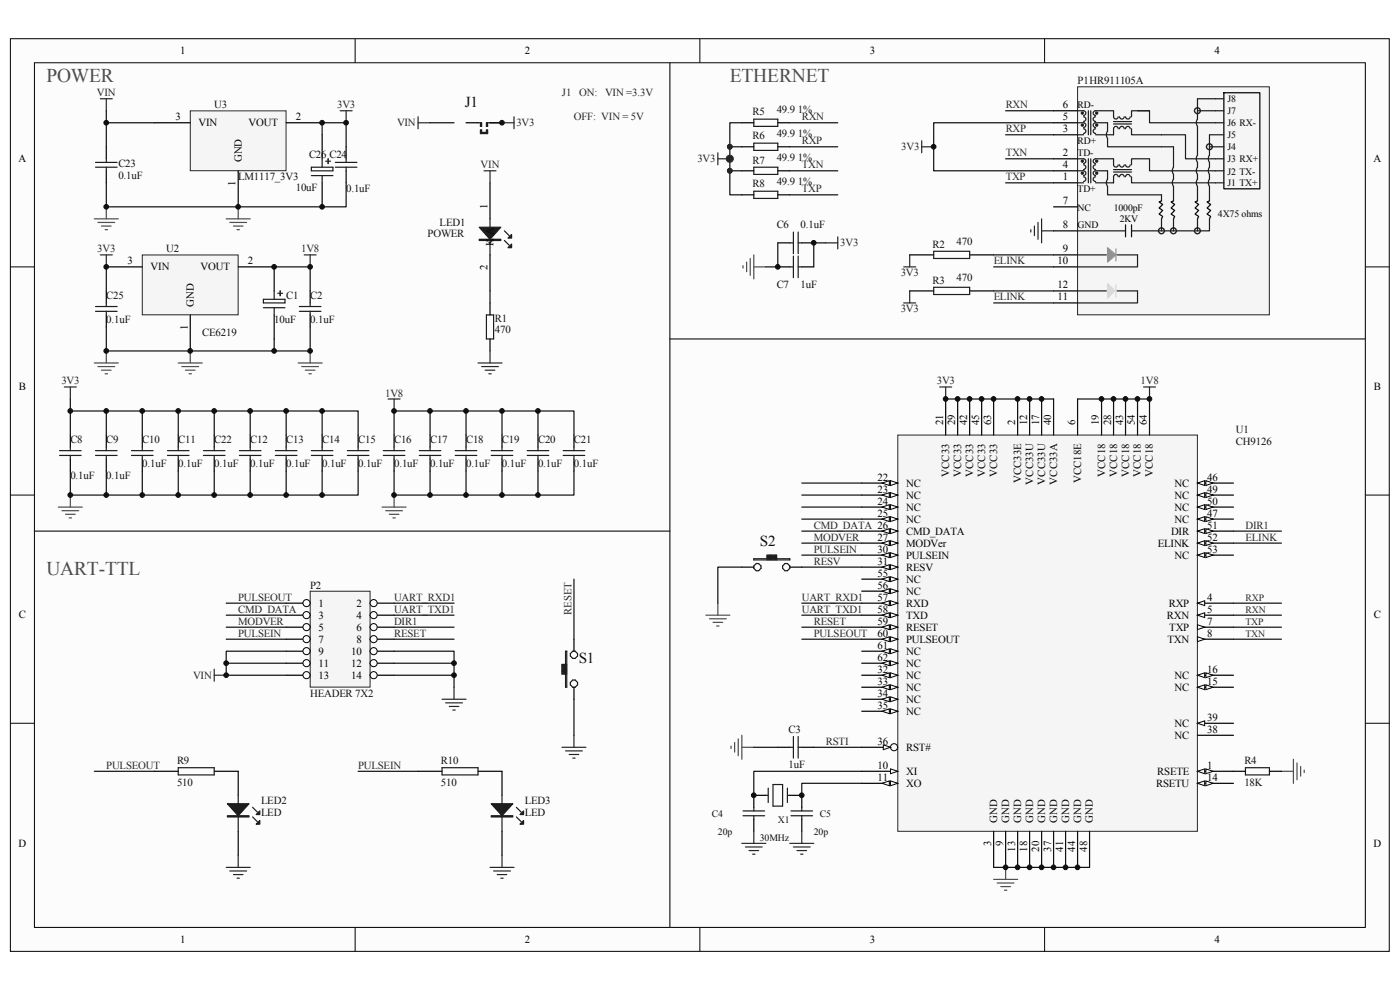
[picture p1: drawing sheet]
<svg xmlns="http://www.w3.org/2000/svg" width="297mm" height="210mm" viewBox="0 0 297 210" stroke-linecap="round" stroke-linejoin="round" font-family="sans-serif">
<path d="M2.2 8.2h292.5v193.6h-292.5z" fill="#fcfcfc"/>
<path d="M2.2 8.2h292.5v193.6h-292.5z" fill="none" stroke="#000" stroke-width=".21"/>
<path d="M7.3 13.3h282.3v183.4h-282.3z" fill="#fcfcfc"/>
<g fill="none" stroke="#000" stroke-width=".21">
<path d="M7.3 13.3h282.3v183.4h-282.3zM75.3 8.2v5.1M148.5 8.2v5.1M221.6 8.2v5.1M2.2 56.6h5.1M289.7 56.6h5M2.2 105h5.1M289.7 105h5M2.2 153.4h5.1M289.7 153.4h5M75.3 196.7v5.1M148.5 196.7v5.1"/>
<path d="M221.6 196.7v5.1"/>
</g>
<g fill="#0e0e0e" stroke="#0e0e0e" stroke-width=".21">
<circle cx="154.8" cy="36.2" r=".5"/>
<circle cx="154.8" cy="33.7" r=".5"/>
<circle cx="154.8" cy="31.1" r=".5"/>
</g>
<g fill="none" stroke="#1c1c1c" stroke-width=".25">
<path d="M198.1 53.3h7.6v1.5h-7.6zM157.6 173h4.6M157.6 172h4.6M159.9 171.3v.7M159.9 173v.8M162.5 168.7h.5M163 167.2v3M164 166.4h2v4.6h-2zM167 167.2v3M167 168.7h.5M167.8 173h4.6M167.8 172h4.6"/>
<path d="M170.1 171.3v.7M170.1 173v.8"/>
</g>
<path d="M193 54.1h5.1M205.7 54.1h5.1M159.9 173.8v2.5M162.5 168.7h-2.6v2.6M167.5 168.7h2.6v2.6M170.1 173.8v2.5" fill="none" stroke="#000" stroke-width=".25"/>
<g fill="none" stroke="#262626" stroke-width=".25">
<path d="M191.7 56.6h2.6M193 54.1v2.5M218.7 48.7v.5M219.4 48v2M220.2 47.2v3.6M221 46.4v5.1M221 49h2.5M157.4 178.9h5.1M158.1 179.7h3.6M159.9 176.3v2.6M167.5 178.9h5.1M168.3 179.7h3.6"/>
<path d="M170.1 176.3v2.6M158.9 180.4h2M159.7 181.2h.5M169.1 180.4h2M169.8 181.2h.5"/>
</g>
<path d="M155.1 158.3v.5M155.8 157.5v2M156.6 156.7v3.6M157.4 156v5.1M157.4 158.5h2.5" fill="none" stroke="#4c4c4c" stroke-width=".25"/>
<path d="M213.3 23.5h10.2M213.3 28.6h10.2M213.3 33.7h10.2M213.3 38.8h10.2M210.8 56.6h12.7" fill="none" stroke="#0e0e0e" stroke-width=".25"/>
<path d="M228.6 18.4h40.7v48.4h-40.7z" fill="#f5f5f5"/>
<path d="M228.6 18.4h40.7v48.4h-40.7z" fill="none" stroke="#262626" stroke-width=".21"/>
<g fill="none" stroke="#000" stroke-width=".25">
<path d="M259.6 19.7h7.7v20.4h-7.7zM157.4 26h2.5M157.4 36.2h2.5M157.4 31.1h2.5M165 26h2.5M165 36.2h2.5M165 31.1h2.5M223.5 23.5h5.1M223.5 26h5.1M223.5 28.6h5.1M223.5 33.7h5.1M223.5 36.2h5.1"/>
<path d="M223.5 38.8h5.1M157.4 41.3h2.5M165 56.6h2.5M165 41.3h2.5M165 51.5h2.5M170.1 56.6h2.5M170.1 51.5h2.5M223.5 43.9h5.1M223.5 49h5.1M223.5 54.1h5.1M223.5 56.6h5.1M238.8 47.7v2.5"/>
<path d="M240 47.7v2.5M246.4 42.6l-.5 .3 .8 .5-.8 .7 .8 .5-.8 .8 .8 .5-.3 .5M249 42.6l-.6 .3 .8 .5-.8 .7 .8 .5-.8 .8 .8 .5-.2 .5M254 42.6l-.5 .3 .8 .5-.8 .7 .8 .5-.8 .8 .8 .5-.3 .5M256.6 42.6l-.5 .3 .7 .5-.7 .7 .7 .5-.7 .8 .7 .5-.2 .5M193 61.7h5.1M205.7 61.7h5.1M223.5 61.7h5.1M223.5 64.3h5.1M14.9 92.3v2.5M14.9 97.4v2.5M22.6 92.3v2.5"/>
<path d="M22.6 97.4v2.5M30.2 92.3v2.5M30.2 97.4v2.5M37.8 92.3v2.5M37.8 97.4v2.5M45.4 92.3v2.5M45.4 97.4v2.5M53.1 92.3v2.5M53.1 97.4v2.5M60.7 92.3v2.5M60.7 97.4v2.5M68.3 92.3v2.5"/>
<path d="M68.3 97.4v2.5M76 92.3v2.5M76 97.4v2.5M83.6 92.3v2.5M83.6 97.4v2.5M91.2 92.3v2.5M91.2 97.4v2.5M98.9 92.3v2.5M98.9 97.4v2.5M106.5 92.3v2.5M106.5 97.4v2.5M114.1 92.3v2.5"/>
<path d="M114.1 97.4v2.5M121.8 92.3v2.5M121.8 97.4v2.5M165 158.5h2.5M170.1 158.5h2.5"/>
</g>
<g fill="none" stroke="#1c1c1c" stroke-width=".25">
<path d="M159.9 25.3h5.1v1.5h-5.1zM159.9 30.4h5.1v1.5h-5.1zM159.9 35.5h5.1v1.5h-5.1zM228.6 23.5h1.3a.5 .5 0 0 1 .5 .5 .5 .5 0 0 1-.5 .5M228.6 26h1.3a.5 .5 0 0 1 .5 .5 .5 .5 0 0 1-.5 .5M228.6 33.7h1.3a.5 .5 0 0 1 .5 .5 .5 .5 0 0 1-.5 .5M228.6 36.2h1.3a.5 .5 0 0 1 .5 .5 .5 .5 0 0 1-.5 .5M228.6 28.6h1.3M228.6 38.8h1.3M229.9 24.8a.5 .5 0 0 1 .5 .5 .5 .5 0 0 1-.5 .5M229.9 27.3a.5 .5 0 0 1 .5 .5 .5 .5 0 0 1-.5 .5M229.9 35a.5 .5 0 0 1 .5 .5 .5 .5 0 0 1-.5 .5"/>
<path d="M229.9 37.5a.5 .5 0 0 1 .5 .5 .5 .5 0 0 1-.5 .5M230.9 23.5v5.1M230.9 33.7v5.1M231.4 23.5v5.1M231.4 33.7v5.1M232.4 24.5a.5 .5 0 0 1-.5-.5 .5 .5 0 0 1 .5-.5h3.8v1.3a.5 .5 0 0 0 .5 .5 .5 .5 0 0 0 .5-.5M232.4 27a.5 .5 0 0 1-.5-.5 .5 .5 0 0 1 .5-.5h2.6v1.8l-.3 .8 .3 .7M232.4 34.7a.5 .5 0 0 1-.5-.5 .5 .5 0 0 1 .5-.5h3.8v1.3a.5 .5 0 0 0 .5 .4 .5 .5 0 0 0 .5-.4M232.4 37.2a.5 .5 0 0 1-.5-.5 .5 .5 0 0 1 .5-.5h2.6v1.8l-.3 .8 .3 .7M232.4 24.8a.5 .5 0 0 0-.5 .5 .5 .5 0 0 0 .5 .5M232.4 27.3a.5 .5 0 0 0-.5 .5 .5 .5 0 0 0 .5 .5M232.4 35a.5 .5 0 0 0-.5 .5 .5 .5 0 0 0 .5 .5"/>
<path d="M232.4 37.5a.5 .5 0 0 0-.5 .5 .5 .5 0 0 0 .5 .5M235 29.4v1.7h14v4.4l-.3 .7 .3 .8M235 39.5v1.8h11.4v1.3M236.2 25.8h3.8M236.2 26.3h3.8M236.2 36h3.8M236.2 36.5h3.8M237.2 27.3a.5 .5 0 0 0-.5-.5 .5 .5 0 0 0-.5 .5v1.3h-3.8M237.2 37.5a.5 .5 0 0 0-.5-.5 .5 .5 0 0 0-.5 .5v1.3h-3.8M238.5 24.8a.5 .5 0 0 1-.5 .5 .5 .5 0 0 1-.5-.5M238.5 27.3a.5 .5 0 0 0-.5-.5 .5 .5 0 0 0-.5 .5M238.5 35a.5 .5 0 0 1-.5 .4 .5 .5 0 0 1-.5-.4"/>
<path d="M238.5 37.5a.5 .5 0 0 0-.5-.5 .5 .5 0 0 0-.5 .5M239.8 24.8a.5 .5 0 0 1-.5 .5 .5 .5 0 0 1-.5-.5M239.8 27.3a.5 .5 0 0 0-.5-.5 .5 .5 0 0 0-.5 .5M239.8 35a.5 .5 0 0 1-.5 .4 .5 .5 0 0 1-.5-.4M239.8 37.5a.5 .5 0 0 0-.5-.5 .5 .5 0 0 0-.5 .5M240 27.3v1.3h11.5v5.1h8.1M240 37.5v1.3h19.6M240 35v-1.3h3.9v2.5h15.7M241.3 23.5h2.6v2.5h15.7M243.9 23.5h-3.9v1.3M249 37l-.1 1-.2 .8 .3 .7M249 39.5v3.1"/>
<path d="M254 34.4v1.1l-.2 .7 .2 .8M254 37v1l-.2 .8 .2 .7M254 23.5h5.6M254 39.5v3.1M256.6 34.4v1.1l-.3 .7 .3 .8M256.6 37v1l-.3 .8 .3 .7M256.6 31.1h3M256.6 39.5v3.1M259.6 20.9h-5.6v4.4l-.2 .7 .2 .8v6.1l-.2 .8 .2 .7M259.6 28.6h-3v4.3l-.3 .8 .3 .7M159.9 40.6h5.1v1.5h-5.1zM167.5 51.5h.8"/>
<path d="M167.5 56.6h.8M168.3 49.2v4.6M168.3 54.3v4.6M169.3 51.5h.8M169.3 49.2v4.6M169.3 54.3v4.6M169.3 56.6h.8M228.6 49h10.2M228.6 54.1h6.1M237 54.1h4.3v2.5h-12.7M246.4 46.4v2.6M249 46.4v2.6"/>
<path d="M254 46.4v2.6M256.6 46.4v2.6h-16.6M198.1 60.9h7.6v1.6h-7.6zM228.6 61.7h6.1M237 61.7h4.3v2.6h-12.7M12.6 96.6h4.6M12.6 95.6h4.6M14.9 94.8v.8M14.9 96.6v.8M20.3 96.6h4.5M20.3 95.6h4.5M22.6 94.8v.8"/>
<path d="M22.6 96.6v.8M27.9 96.6h4.6M27.9 95.6h4.6M30.2 94.8v.8M30.2 96.6v.8M35.5 96.6h4.6M35.5 95.6h4.6M37.8 94.8v.8M37.8 96.6v.8M43.2 96.6h4.5M43.2 95.6h4.5M45.4 94.8v.8"/>
<path d="M45.4 96.6v.8M50.8 96.6h4.6M50.8 95.6h4.6M53.1 94.8v.8M53.1 96.6v.8M58.4 96.6h4.6M58.4 95.6h4.6M60.7 94.8v.8M60.7 96.6v.8M66.1 96.6h4.5M66.1 95.6h4.5M68.3 94.8v.8"/>
<path d="M68.3 96.6v.8M73.7 96.6h4.6M73.7 95.6h4.6M76 94.8v.8M76 96.6v.8M81.3 96.6h4.6M81.3 95.6h4.6M83.6 94.8v.8M83.6 96.6v.8M88.9 96.6h4.6M88.9 95.6h4.6M91.2 94.8v.8"/>
<path d="M91.2 96.6v.8M96.6 96.6h4.6M96.6 95.6h4.6M98.9 94.8v.8M98.9 96.6v.8M104.2 96.6h4.6M104.2 95.6h4.6M106.5 94.8v.8M106.5 96.6v.8M111.8 96.6h4.6M111.8 95.6h4.6M114.1 94.8v.8"/>
<path d="M114.1 96.6v.8M119.5 96.6h4.5M119.5 95.6h4.5M121.8 94.8v.8M121.8 96.6v.8M167.5 158.5h.8M168.3 156.2v4.6M169.3 156.2v4.6M169.3 158.5h.8"/>
</g>
<g fill="#1c1c1c" stroke="#1c1c1c" stroke-width=".21">
<circle cx="229.6" cy="24" r=".24"/>
<circle cx="229.6" cy="26.5" r=".24"/>
<circle cx="232.7" cy="24" r=".24"/>
<circle cx="232.7" cy="26.5" r=".24"/>
<circle cx="229.6" cy="34.2" r=".24"/>
<circle cx="229.6" cy="36.7" r=".24"/>
<circle cx="232.7" cy="34.2" r=".24"/>
<circle cx="232.7" cy="36.7" r=".24"/>
</g>
<g fill="none" stroke="#1c1c1c" stroke-width="1.3">
<circle cx="254" cy="23.5" r=".14"/>
<circle cx="256.6" cy="31.1" r=".14"/>
<circle cx="246.4" cy="49" r=".14"/>
<circle cx="248.9" cy="49" r=".14"/>
<circle cx="254" cy="49" r=".14"/>
</g>
<path d="M235 52.5l1.7 1.6-1.7 1.5z" fill="#969696" stroke="#969696" stroke-width=".25"/>
<path d="M235 60.2l1.5 1.5-1.5 1.5z" fill="#d8d8d8" stroke="#d8d8d8" stroke-width=".25"/>
<path d="M236.7 52.8v2.5" fill="none" stroke="#969696" stroke-width=".25"/>
<path d="M236.7 60.4v2.6" fill="none" stroke="#d8d8d8" stroke-width=".25"/>
<g fill="none" stroke="#0e0e0e" stroke-width=".25">
<path d="M154.8 31.1h2.6M154.8 36.2h2.6M157.4 26h-2.6v15.3h2.6M223.5 26h-25.4v10.2h25.4M165 51.5v5.1h-2.5M175.2 51.5h-2.6v5.1M210.8 54.1h12.7M210.8 64.3h12.7M210.8 61.7h12.7M22.6 87.2v5.1M22.6 99.9v5.1M30.2 87.2v5.1"/>
<path d="M30.2 99.9v5.1M37.8 87.2v5.1M37.8 99.9v5.1M45.4 87.2v5.1M45.4 99.9v5.1M53.1 87.2v5.1M53.1 99.9v5.1M60.7 87.2v5.1M60.7 99.9v5.1M68.3 87.2v5.1M68.3 99.9v5.1M91.2 87.2v5.1"/>
<path d="M91.2 99.9v5.1M98.9 87.2v5.1M98.9 99.9v5.1M106.5 87.2v5.1M106.5 99.9v5.1M114.1 87.2v5.1M114.1 99.9v5.1M159.9 158.5h5.1M172.6 158.5h10.2"/>
</g>
<g fill="none" stroke="#4c4c4c" stroke-width=".25">
<path d="M157.6 56.4v.5M158.4 55.6v2M159.2 54.8v3.6M159.9 54.1v5.1M159.9 56.6h2.6M63.3 77h5M64 77.8h3.6M64.8 78.5h2M65.5 79.3h.6M65.8 74.4v2.6M12.4 107.6h5.1M13.1 108.3h3.6"/>
<path d="M13.9 109.1h2M14.7 109.9h.5M14.9 105v2.6M81.1 107.6h5M81.8 108.3h3.6M82.6 109.1h2M83.3 109.9h.6M83.6 105v2.6"/>
</g>
<path d="M152.3 32.4v2.6M152.3 33.7h2.5M195.5 29.9v2.5M195.5 31.1h2.6M175.2 51.5h2.5M177.7 50.2v2.6M191.7 64.3h2.6M193 61.7v2.6M13.6 82.1h2.6M14.9 82.1v2.5M82.3 84.6h2.6M83.6 84.6v2.6" fill="none" stroke="#262626" stroke-width=".25"/>
<g fill="#262626" stroke="#262626" stroke-width=".21">
<circle cx="154.8" cy="33.7" r=".75"/>
<circle cx="154.8" cy="31.1" r=".5"/>
<circle cx="154.8" cy="36.2" r=".5"/>
</g>
<path d="M30.2 54.1h20.3v12.7h-20.3z" fill="#f5f5f5"/>
<path d="M30.2 54.1h20.3v12.7h-20.3z" fill="none" stroke="#262626" stroke-width=".21"/>
<path d="M68.3 28.6v5.1M68.3 38.8v5.1M104 38.8v7.6M22.6 56.6h7.6M50.5 56.6h7.7v5.1M104 54.1v7.6M40.4 66.8v7.6M58.2 66.8v5.1M65.8 61.7v2.6M65.8 66.8v2.6M104 64.3v2.5M104 71.9v2.5" fill="none" stroke="#000" stroke-width=".25"/>
<path d="M37.8 77h5.1M38.6 77.8h3.5M39.3 78.5h2.1M40.1 79.3h.5M40.4 74.4v2.6" fill="none" stroke="#4c4c4c" stroke-width=".25"/>
<g fill="none" stroke="#1c1c1c" stroke-width=".25">
<path d="M66.1 35.5h4.5v.7h-4.5zM66.1 37.3h4.5M68.3 33.7v1.8M68.3 37.3v1.5M69.1 34.2h1M69.6 33.7v1M104 46.4v7.7M107 51l1 1M107 49l1 1M55.9 63.5h4.6v.8h-4.6zM55.9 65.3h4.6M58.2 61.7v1.8"/>
<path d="M58.2 65.3v1.5M58.9 62.2h1M59.4 61.7v1M63.5 66h4.6M63.5 65h4.6M65.8 64.3v.7M65.8 66v.8M103.2 66.8h1.5v5.1h-1.5z"/>
</g>
<path d="M58.2 71.9v2.5M104 61.7v2.6" fill="none" stroke="#0e0e0e" stroke-width=".25"/>
<path d="M21.3 54.1h2.5M22.6 54.1v2.5M64.5 54.1h2.6M65.8 54.1v2.5M101.4 77h5.1M102.2 77.8h3.5M102.9 78.5h2.1M103.7 79.3h.5M104 74.4v2.6" fill="none" stroke="#262626" stroke-width=".25"/>
<g fill="#1c1c1c" stroke="#1c1c1c" stroke-width=".25">
<path d="M101.7 48.2h4.5l-2.2 2.6z"/>
<path d="M108.5 51.8v.7h-.7z"/>
<path d="M108.5 49.7v.8h-.7z"/>
<path d="M101.7 50.8h4.5v.2h-4.5z" fill-rule="evenodd"/>
</g>
<path d="M40.4 23.5h20.3v12.7h-20.3z" fill="#f5f5f5"/>
<path d="M40.4 23.5h20.3v12.7h-20.3z" fill="none" stroke="#262626" stroke-width=".21"/>
<path d="M22.6 31.1v2.6M22.6 36.2v2.6M32.7 26h7.7M50.5 36.2v7.7M60.7 26h7.6M73.4 31.1v2.6M73.4 36.2v2.6M98.9 26h2.5M104 26h2.5M22.6 61.7v2.6M22.6 66.8v2.6" fill="none" stroke="#000" stroke-width=".25"/>
<g fill="none" stroke="#4c4c4c" stroke-width=".25">
<path d="M20 46.4h5.1M20.8 47.2h3.5M21.5 48h2.1M22.3 48.7h.5M22.6 43.9v2.5M48 46.4h5.1M48.8 47.2h3.5M49.5 48h2.1M50.3 48.7h.5M50.5 43.9v2.5M20 77h5.1M20.8 77.8h3.5"/>
<path d="M21.5 78.5h2.1M22.3 79.3h.5M22.6 74.4v2.6"/>
</g>
<g fill="none" stroke="#1c1c1c" stroke-width=".25">
<path d="M142.1 13.3v183.4M20.3 35.5h4.5M20.3 34.4h4.5M22.6 33.7v.7M22.6 35.5v.7M71.1 35.5h4.6M71.1 34.4h4.6M73.4 33.7v.7M73.4 35.5v.7M101.4 26h.8v.8h-.3v-.8M101.9 28.1h1.5M102.2 28.3v-.7h-.3v.7h1.5v-.7h-.2v.7"/>
<path d="M103.4 26v.8h-.2v-.8h.8M20.3 66h4.5M20.3 65h4.5M22.6 64.3v.7M22.6 66v.8M142.1 71.9h147.6M7.3 112.7h134.8"/>
</g>
<path d="M21.3 20.9h2.5M22.6 20.9v2.6M72.2 23.5h2.5M73.4 23.5v2.5M88.7 24.8v2.5M88.7 26h2.5M102.7 36.2h2.5M104 36.2v2.6M106.5 26h2.5M109 24.8v2.5" fill="none" stroke="#262626" stroke-width=".25"/>
<path d="M91.2 26h5.1M104 26h2.5M22.6 56.6v5.1" fill="none" stroke="#0e0e0e" stroke-width=".25"/>
<path d="M190.5 92.3h63.5v84h-63.5z" fill="#f5f5f5"/>
<path d="M190.5 92.3h63.5v84h-63.5z" fill="none" stroke="#262626" stroke-width=".21"/>
<path d="M182.8 163.6h7.6" fill="none" stroke="#000" stroke-width=".25"/>
<path d="M188.9 163.1l1.5 .5-1.5 .5z" fill="#fcfcfc" stroke="#000" stroke-width=".21"/>
<path d="M254 127.9h7.7" fill="none" stroke="#000" stroke-width=".25"/>
<path d="M254 127.9l1.6-.5v1.1z" fill="#fcfcfc" stroke="#000" stroke-width=".21"/>
<path d="M254 130.5h7.7" fill="none" stroke="#000" stroke-width=".25"/>
<path d="M254 130.5l1.6-.5v1z" fill="#fcfcfc" stroke="#000" stroke-width=".21"/>
<path d="M254 133h7.7" fill="none" stroke="#000" stroke-width=".25"/>
<path d="M254 132.5l1.6 .5-1.6 .5z" fill="#fcfcfc" stroke="#000" stroke-width=".21"/>
<path d="M254 135.6h7.7" fill="none" stroke="#000" stroke-width=".25"/>
<path d="M254 135.1l1.6 .5-1.6 .5z" fill="#fcfcfc" stroke="#000" stroke-width=".21"/>
<path d="M254 143.2h7.7" fill="none" stroke="#000" stroke-width=".25"/>
<g fill="#fcfcfc" stroke="#000" stroke-width=".21">
<path d="M254 143.2l1.6-.5v1z"/>
<path d="M255.8 142.7l1.5 .5-1.5 .5z"/>
</g>
<path d="M182.8 107.6h7.6" fill="none" stroke="#000" stroke-width=".25"/>
<g fill="#fcfcfc" stroke="#000" stroke-width=".21">
<path d="M188.9 107.1l1.5 .5-1.5 .5z"/>
<path d="M187.1 107.6l1.6-.5v1z"/>
</g>
<path d="M254 163.6h7.7" fill="none" stroke="#000" stroke-width=".25"/>
<g fill="#fcfcfc" stroke="#000" stroke-width=".21">
<path d="M254 163.6l1.6-.5v1z"/>
<path d="M255.8 163.1l1.5 .5-1.5 .5z"/>
</g>
<path d="M254 166.2h7.7" fill="none" stroke="#000" stroke-width=".25"/>
<g fill="#fcfcfc" stroke="#000" stroke-width=".21">
<path d="M254 166.2l1.6-.6v1.1z"/>
<path d="M255.8 165.6l1.5 .6-1.5 .5z"/>
</g>
<path d="M254 145.8h7.7" fill="none" stroke="#000" stroke-width=".25"/>
<g fill="#fcfcfc" stroke="#000" stroke-width=".21">
<path d="M254 145.8l1.6-.5v1z"/>
<path d="M255.8 145.3l1.5 .5-1.5 .5z"/>
</g>
<path d="M182.8 166.2h7.6" fill="none" stroke="#000" stroke-width=".25"/>
<g fill="#fcfcfc" stroke="#000" stroke-width=".21">
<path d="M188.9 165.6l1.5 .6-1.5 .5z"/>
<path d="M187.1 166.2l1.6-.6v1.1z"/>
</g>
<path d="M254 102.5h7.7" fill="none" stroke="#000" stroke-width=".25"/>
<g fill="#fcfcfc" stroke="#000" stroke-width=".21">
<path d="M254 102.5l1.6-.5v1z"/>
<path d="M255.8 102l1.5 .5-1.5 .5z"/>
</g>
<path d="M182.8 133h7.6" fill="none" stroke="#000" stroke-width=".25"/>
<g fill="#fcfcfc" stroke="#000" stroke-width=".21">
<path d="M188.9 132.5l1.5 .5-1.5 .5z"/>
<path d="M187.1 133l1.6-.5v1z"/>
</g>
<path d="M182.8 138.1h7.6" fill="none" stroke="#000" stroke-width=".25"/>
<g fill="#fcfcfc" stroke="#000" stroke-width=".21">
<path d="M188.9 137.6l1.5 .5-1.5 .5z"/>
<path d="M187.1 138.1l1.6-.5v1z"/>
</g>
<path d="M182.8 140.7h7.6" fill="none" stroke="#000" stroke-width=".25"/>
<g fill="#fcfcfc" stroke="#000" stroke-width=".21">
<path d="M188.9 140.2l1.5 .5-1.5 .5z"/>
<path d="M187.1 140.7l1.6-.5v1z"/>
</g>
<path d="M182.8 143.2h7.6" fill="none" stroke="#000" stroke-width=".25"/>
<g fill="#fcfcfc" stroke="#000" stroke-width=".21">
<path d="M188.9 142.7l1.5 .5-1.5 .5z"/>
<path d="M187.1 143.2l1.6-.5v1z"/>
</g>
<path d="M182.8 145.8h7.6" fill="none" stroke="#000" stroke-width=".25"/>
<g fill="#fcfcfc" stroke="#000" stroke-width=".21">
<path d="M188.9 145.3l1.5 .5-1.5 .5z"/>
<path d="M187.1 145.8l1.6-.5v1z"/>
</g>
<path d="M182.8 148.3h7.6" fill="none" stroke="#000" stroke-width=".25"/>
<g fill="#fcfcfc" stroke="#000" stroke-width=".21">
<path d="M188.9 147.8l1.5 .5-1.5 .5z"/>
<path d="M187.1 148.3l1.6-.5v1z"/>
</g>
<path d="M182.8 150.9h7.6" fill="none" stroke="#000" stroke-width=".25"/>
<g fill="#fcfcfc" stroke="#000" stroke-width=".21">
<path d="M188.9 150.4l1.5 .5-1.5 .5z"/>
<path d="M187.1 150.9l1.6-.5v1z"/>
</g>
<path d="M228.6 84.6v7.7M241.3 84.6v7.7M243.9 84.6v7.7M182.8 135.6h7.6" fill="none" stroke="#000" stroke-width=".25"/>
<g fill="#fcfcfc" stroke="#000" stroke-width=".21">
<path d="M188.9 135.1l1.5 .5-1.5 .5z"/>
<path d="M187.1 135.6l1.6-.5v1z"/>
</g>
<path d="M254 153.4h7.7" fill="none" stroke="#000" stroke-width=".25"/>
<path d="M254 153.4l1.6-.5v1z" fill="#fcfcfc" stroke="#000" stroke-width=".21"/>
<path d="M203.2 84.6v7.7M182.8 110.1h7.6" fill="none" stroke="#000" stroke-width=".25"/>
<g fill="#fcfcfc" stroke="#000" stroke-width=".21">
<path d="M188.9 109.6l1.5 .5-1.5 .5z"/>
<path d="M187.1 110.1l1.6-.5v1z"/>
</g>
<path d="M182.8 158.5h7.6" fill="none" stroke="#000" stroke-width=".25"/>
<g fill="#fcfcfc" stroke="#000" stroke-width=".21">
<path d="M187.4 158l1.5 .5-1.5 .5z"/>
<circle cx="189.7" cy="158.5" r=".75"/>
</g>
<path d="M200.6 84.6v7.7M205.7 84.6v7.7M208.2 84.6v7.7M210.8 84.6v7.7M254 107.6h7.7M210.8 176.3v7.7M213.3 176.3v7.7M218.4 176.3v7.7M221 176.3v7.7M228.6 176.3v7.7" fill="none" stroke="#000" stroke-width=".25"/>
<g fill="#fcfcfc" stroke="#000" stroke-width=".21">
<path d="M254 107.6l1.6-.5v1z"/>
<path d="M255.8 107.1l1.5 .5-1.5 .5z"/>
</g>
<path d="M254 110.1h7.7" fill="none" stroke="#000" stroke-width=".25"/>
<g fill="#fcfcfc" stroke="#000" stroke-width=".21">
<path d="M254 110.1l1.6-.5v1z"/>
<path d="M255.8 109.6l1.5 .5-1.5 .5z"/>
</g>
<path d="M254 105h7.7" fill="none" stroke="#000" stroke-width=".25"/>
<g fill="#fcfcfc" stroke="#000" stroke-width=".21">
<path d="M254 105l1.6-.5v1z"/>
<path d="M255.8 104.5l1.5 .5-1.5 .5z"/>
</g>
<path d="M254 115.2h7.7M215.9 176.3v7.7" fill="none" stroke="#000" stroke-width=".25"/>
<g fill="#fcfcfc" stroke="#000" stroke-width=".21">
<path d="M254 115.2l1.6-.5v1z"/>
<path d="M255.8 114.7l1.5 .5-1.5 .5z"/>
</g>
<path d="M254 117.8h7.7" fill="none" stroke="#000" stroke-width=".25"/>
<g fill="#fcfcfc" stroke="#000" stroke-width=".21">
<path d="M254 117.8l1.6-.6v1.1z"/>
<path d="M255.8 117.2l1.5 .6-1.5 .5z"/>
</g>
<path d="M182.8 102.5h7.6" fill="none" stroke="#000" stroke-width=".25"/>
<g fill="#fcfcfc" stroke="#000" stroke-width=".21">
<path d="M188.9 102l1.5 .5-1.5 .5z"/>
<path d="M187.1 102.5l1.6-.5v1z"/>
</g>
<path d="M182.8 105h7.6" fill="none" stroke="#000" stroke-width=".25"/>
<g fill="#fcfcfc" stroke="#000" stroke-width=".21">
<path d="M188.9 104.5l1.5 .5-1.5 .5z"/>
<path d="M187.1 105l1.6-.5v1z"/>
</g>
<path d="M254 112.7h7.7" fill="none" stroke="#000" stroke-width=".25"/>
<g fill="#fcfcfc" stroke="#000" stroke-width=".21">
<path d="M254 112.7l1.6-.5v1z"/>
<path d="M255.8 112.2l1.5 .5-1.5 .5z"/>
</g>
<path d="M182.8 112.7h7.6" fill="none" stroke="#000" stroke-width=".25"/>
<g fill="#fcfcfc" stroke="#000" stroke-width=".21">
<path d="M188.9 112.2l1.5 .5-1.5 .5z"/>
<path d="M187.1 112.7l1.6-.5v1z"/>
</g>
<path d="M182.8 115.2h7.6" fill="none" stroke="#000" stroke-width=".25"/>
<g fill="#fcfcfc" stroke="#000" stroke-width=".21">
<path d="M188.9 114.7l1.5 .5-1.5 .5z"/>
<path d="M187.1 115.2l1.6-.5v1z"/>
</g>
<path d="M182.8 117.8h7.6" fill="none" stroke="#000" stroke-width=".25"/>
<g fill="#fcfcfc" stroke="#000" stroke-width=".21">
<path d="M188.9 117.2l1.5 .6-1.5 .5z"/>
<path d="M187.1 117.8l1.6-.6v1.1z"/>
</g>
<path d="M182.8 120.3h7.6" fill="none" stroke="#000" stroke-width=".25"/>
<g fill="#fcfcfc" stroke="#000" stroke-width=".21">
<path d="M188.9 119.8l1.5 .5-1.5 .5z"/>
<path d="M187.1 120.3l1.6-.5v1z"/>
</g>
<path d="M182.8 122.8h7.6" fill="none" stroke="#000" stroke-width=".25"/>
<g fill="#fcfcfc" stroke="#000" stroke-width=".21">
<path d="M188.9 122.3l1.5 .5-1.5 .6z"/>
<path d="M187.1 122.8l1.6-.5v1.1z"/>
</g>
<path d="M182.8 125.4h7.6" fill="none" stroke="#000" stroke-width=".25"/>
<g fill="#fcfcfc" stroke="#000" stroke-width=".21">
<path d="M188.9 124.9l1.5 .5-1.5 .5z"/>
<path d="M187.1 125.4l1.6-.5v1z"/>
</g>
<path d="M182.8 127.9h7.6" fill="none" stroke="#000" stroke-width=".25"/>
<g fill="#fcfcfc" stroke="#000" stroke-width=".21">
<path d="M188.9 127.4l1.5 .5-1.5 .6z"/>
<path d="M187.1 127.9l1.6-.5v1.1z"/>
</g>
<path d="M182.8 130.5h7.6" fill="none" stroke="#000" stroke-width=".25"/>
<g fill="#fcfcfc" stroke="#000" stroke-width=".21">
<path d="M188.9 130l1.5 .5-1.5 .5z"/>
<path d="M187.1 130.5l1.6-.5v1z"/>
</g>
<g fill="none" stroke="#000" stroke-width=".25">
<path d="M215.9 84.6v7.7M218.4 84.6v7.7M221 84.6v7.7M223.5 84.6v7.7M233.7 84.6v7.7M236.2 84.6v7.7M238.8 84.6v7.7M121.8 135.6v2.5M157.4 120.3h2.5M167.5 120.3h2.6M121.8 145.8v2.5M254 156h7.7"/>
<path d="M32.7 163.6h5.1M45.4 163.6h5.1v5.1M50.5 176.3v5.1M88.7 163.6h5.1M101.4 163.6h5.1v5.1M106.5 176.3v5.1M223.5 176.3v7.7M226.1 176.3v7.7M231.1 176.3v7.7M261.7 163.6h2.5M269.3 163.6h2.5"/>
</g>
<g fill="none" stroke="#0e0e0e" stroke-width=".25">
<path d="M170.1 105h12.7M170.1 112.7h12.7M170.1 115.2h12.7M170.1 117.8h12.7M170.1 107.6h12.7M170.1 110.1h12.7M170.1 102.5h12.7M261.7 112.7h10.1M261.7 115.2h10.1M48 133h12.7M48 127.9h12.7M48 130.5h12.7"/>
<path d="M48 135.6h12.7M83.6 133h12.7M83.6 127.9h12.7M83.6 130.5h12.7M83.6 135.6h12.7M121.8 122.8v12.8M157.4 120.3h-5.1v7.6M170.1 133h12.7M170.1 127.9h12.7M170.1 130.5h12.7M170.1 120.3h12.7M170.1 135.6h12.7"/>
<path d="M261.7 133h10.1M261.7 127.9h10.1M261.7 130.5h10.1M261.7 135.6h10.1M121.8 148.3v7.7M20 163.6h12.7M76 163.6h12.7M210.8 184h20.3"/>
</g>
<g fill="none" stroke="#4c4c4c" stroke-width=".25">
<path d="M149.7 130.5h5.1M150.5 131.3h3.6M151.3 132h2M152 132.8h.5M152.3 127.9v2.6M271.8 163.6h2.6M274.4 161.1v5.1M275.2 161.8v3.6M275.9 162.6v2M276.7 163.4v.5M210.8 186.5h5.1M211.6 187.3h3.5"/>
<path d="M212.3 188.1h2.1M213.1 188.8h.5M213.3 184v2.5"/>
</g>
<g fill="none" stroke="#1c1c1c" stroke-width=".25">
<path d="M159.9 118.5h7.6v.3h-7.6zM162.7 118.8v-1h2.1v1M162.7 118.3h2.1M162.7 118h2.1M163 117.8v1M163.2 117.8v1M163.5 117.8v1M163.7 117.8v1M164 117.8v1M164.2 117.8v1M164.5 117.8v1M166.5 119.5h.5l.5 .5v.6l-.5 .5h-.5l-.5-.5v-.6z"/>
<path d="M120 138.1h.2v7.7h-.2zM121 138.6l.5-.5h.5l.5 .5v.6l-.5 .5h-.5l-.5-.5zM159.9 120l.5-.5h.5l.5 .5v.6l-.5 .5h-.5l-.5-.5zM119.2 141.2h1M119.2 141.4h1M119.2 141.7h1M119.2 142h1M119.2 142.2h1M119.2 142.5h1M119.2 142.7h1M119.5 140.9v2.1M119.7 140.9v2.1"/>
<path d="M120.2 140.9h-1v2.1h1M121 144.8l.5-.6h.5l.5 .6v.5l-.5 .5h-.5l-.5-.5zM37.8 162.8h7.6v1.6h-7.6zM50.5 168.7v7.6M53.6 173.3l1 1M53.6 171.3l1 1M93.8 162.8h7.6v1.6h-7.6zM106.5 168.7v7.6M109.5 173.3l1.1 1M109.5 171.3l1.1 1M264.2 162.8h5.1v1.6h-5.1z"/>
</g>
<g fill="none" stroke="#262626" stroke-width=".25">
<path d="M199.3 82.1h2.6M200.6 82.1v2.5M242.6 82.1h2.5M243.9 82.1v2.5M45.4 142v2.5M45.4 143.2h2.6M93.8 148.3h5.1M94.5 149.1h3.6M95.3 149.9h2M96.1 150.6h.5M96.3 145.8v2.5M119.2 158.5h5.1"/>
<path d="M120 159.3h3.5M121.8 156v2.5M120.7 160h2.1M121.5 160.8h.5M48 184h5.1M48.8 184.8h3.5M49.5 185.5h2.1M50.3 186.3h.5M50.5 181.4v2.6M104 184h5M104.7 184.8h3.6M105.5 185.5h2"/>
<path d="M106.2 186.3h.6M106.5 181.4v2.6"/>
</g>
<g fill="#1c1c1c" stroke="#1c1c1c" stroke-width=".25">
<path d="M104.2 170.5h4.6l-2.3 2.5z"/>
<path d="M111.1 174.1v.7h-.8z"/>
<path d="M111.1 172v.8h-.8z"/>
<path d="M48.2 170.5h4.6l-2.3 2.5z"/>
<path d="M55.1 174.1v.7h-.8z"/>
<path d="M55.1 172v.8h-.8z"/>
<path d="M104.2 173h4.6v.3h-4.6z" fill-rule="evenodd"/>
<path d="M48.2 173h4.6v.3h-4.6z" fill-rule="evenodd"/>
</g>
<path d="M65.8 125.4h12.7v20.4h-12.7z" fill="#f5f5f5"/>
<path d="M65.8 125.4h12.7v20.4h-12.7z" fill="none" stroke="#262626" stroke-width=".21"/>
<path d="M60.7 127.9h5.1" fill="none" stroke="#000" stroke-width=".25"/>
<circle cx="65" cy="127.9" r=".75" fill="#fcfcfc" stroke="#000" stroke-width=".21"/>
<path d="M78.5 127.9h5.1" fill="none" stroke="#000" stroke-width=".25"/>
<circle cx="79.3" cy="127.9" r=".75" fill="#fcfcfc" stroke="#000" stroke-width=".21"/>
<path d="M60.7 130.5h5.1" fill="none" stroke="#000" stroke-width=".25"/>
<circle cx="65" cy="130.5" r=".75" fill="#fcfcfc" stroke="#000" stroke-width=".21"/>
<path d="M78.5 130.5h5.1" fill="none" stroke="#000" stroke-width=".25"/>
<circle cx="79.3" cy="130.5" r=".75" fill="#fcfcfc" stroke="#000" stroke-width=".21"/>
<path d="M60.7 133h5.1" fill="none" stroke="#000" stroke-width=".25"/>
<circle cx="65" cy="133" r=".75" fill="#fcfcfc" stroke="#000" stroke-width=".21"/>
<path d="M78.5 133h5.1" fill="none" stroke="#000" stroke-width=".25"/>
<circle cx="79.3" cy="133" r=".75" fill="#fcfcfc" stroke="#000" stroke-width=".21"/>
<path d="M60.7 135.6h5.1" fill="none" stroke="#000" stroke-width=".25"/>
<circle cx="65" cy="135.6" r=".75" fill="#fcfcfc" stroke="#000" stroke-width=".21"/>
<path d="M78.5 135.6h5.1" fill="none" stroke="#000" stroke-width=".25"/>
<circle cx="79.3" cy="135.6" r=".75" fill="#fcfcfc" stroke="#000" stroke-width=".21"/>
<path d="M60.7 138.1h5.1" fill="none" stroke="#000" stroke-width=".25"/>
<circle cx="65" cy="138.1" r=".75" fill="#fcfcfc" stroke="#000" stroke-width=".21"/>
<path d="M78.5 138.1h5.1" fill="none" stroke="#000" stroke-width=".25"/>
<circle cx="79.3" cy="138.1" r=".75" fill="#fcfcfc" stroke="#000" stroke-width=".21"/>
<path d="M60.7 140.7h5.1" fill="none" stroke="#000" stroke-width=".25"/>
<circle cx="65" cy="140.7" r=".75" fill="#fcfcfc" stroke="#000" stroke-width=".21"/>
<path d="M78.5 140.7h5.1" fill="none" stroke="#000" stroke-width=".25"/>
<circle cx="79.3" cy="140.7" r=".75" fill="#fcfcfc" stroke="#000" stroke-width=".21"/>
<path d="M60.7 143.2h5.1" fill="none" stroke="#000" stroke-width=".25"/>
<circle cx="65" cy="143.2" r=".75" fill="#fcfcfc" stroke="#000" stroke-width=".21"/>
<path d="M78.5 143.2h5.1" fill="none" stroke="#000" stroke-width=".25"/>
<circle cx="79.3" cy="143.2" r=".75" fill="#fcfcfc" stroke="#000" stroke-width=".21"/>
<g fill="none" stroke="#0e0e0e" stroke-width=".25">
<path d="M22.6 38.8v5.1h50.8v-5.1M22.6 26h10.1M22.6 23.5v7.6M68.3 28.6v-2.6h5.1v5.1M167.5 31.1h10.2M167.5 26h10.2M167.5 36.2h10.2M58.2 56.6h7.6v5.1M167.5 41.3h10.2M22.6 69.4v5h43.2v-5M14.9 87.2h61.1v5.1M14.9 99.9v5.1h61.1v-5.1"/>
<path d="M14.9 84.6v7.7M83.6 99.9v5.1h38.2v-5.1M83.6 92.3v-5.1h38.2v5.1M200.6 84.6h22.9M228.6 84.6h15.3M60.7 138.1h-12.7v5.1h12.7M83.6 138.1h12.7v5.1h-12.7M48 140.7h12.7M83.6 140.7h12.7M96.3 143.2v2.6M182.8 163.6h-22.9v5.1M182.8 166.2h-12.7v2.5"/>
</g>
<g fill="#0e0e0e" stroke="#0e0e0e" stroke-width=".21">
<circle cx="14.9" cy="105" r=".5"/>
<circle cx="14.9" cy="87.2" r=".5"/>
<circle cx="22.5" cy="105" r=".5"/>
<circle cx="22.5" cy="87.2" r=".5"/>
<circle cx="22.5" cy="74.4" r=".5"/>
<circle cx="22.5" cy="56.6" r=".5"/>
<circle cx="22.5" cy="43.9" r=".5"/>
<circle cx="22.5" cy="26" r=".5"/>
<circle cx="30.2" cy="105" r=".5"/>
<circle cx="30.2" cy="87.2" r=".5"/>
<circle cx="37.8" cy="105" r=".5"/>
<circle cx="37.8" cy="87.2" r=".5"/>
<circle cx="40.3" cy="74.4" r=".5"/>
<circle cx="45.4" cy="105" r=".5"/>
<circle cx="45.4" cy="87.2" r=".5"/>
<circle cx="48" cy="143.2" r=".5"/>
<circle cx="48" cy="140.7" r=".5"/>
<circle cx="50.5" cy="43.9" r=".5"/>
<circle cx="53.1" cy="105" r=".5"/>
<circle cx="53.1" cy="87.2" r=".5"/>
<circle cx="58.2" cy="74.4" r=".5"/>
<circle cx="58.2" cy="56.6" r=".5"/>
<circle cx="60.7" cy="105" r=".5"/>
<circle cx="60.7" cy="87.2" r=".5"/>
<circle cx="65.8" cy="74.4" r=".5"/>
<circle cx="65.8" cy="56.6" r=".5"/>
<circle cx="68.3" cy="105" r=".5"/>
<circle cx="68.3" cy="87.2" r=".5"/>
<circle cx="68.3" cy="43.9" r=".5"/>
<circle cx="68.3" cy="26" r=".5"/>
<circle cx="73.4" cy="26" r=".5"/>
<circle cx="83.6" cy="105" r=".5"/>
<circle cx="83.6" cy="87.2" r=".5"/>
<circle cx="91.2" cy="105" r=".5"/>
<circle cx="91.2" cy="87.2" r=".5"/>
<circle cx="96.3" cy="143.2" r=".5"/>
<circle cx="96.3" cy="140.7" r=".5"/>
<circle cx="98.9" cy="105" r=".5"/>
<circle cx="98.9" cy="87.2" r=".5"/>
<circle cx="106.5" cy="105" r=".5"/>
<circle cx="106.5" cy="87.2" r=".5"/>
<circle cx="106.5" cy="26" r=".5"/>
<circle cx="114.1" cy="105" r=".5"/>
<circle cx="114.1" cy="87.2" r=".5"/>
<circle cx="159.9" cy="168.7" r=".5"/>
<circle cx="165" cy="56.6" r=".5"/>
<circle cx="170.1" cy="168.7" r=".5"/>
<circle cx="172.6" cy="51.5" r=".5"/>
<circle cx="198.1" cy="31.1" r=".5"/>
<circle cx="200.6" cy="84.6" r=".5"/>
<circle cx="203.1" cy="84.6" r=".5"/>
<circle cx="205.7" cy="84.6" r=".5"/>
<circle cx="208.2" cy="84.6" r=".5"/>
<circle cx="210.8" cy="84.6" r=".5"/>
<circle cx="213.3" cy="184" r=".5"/>
<circle cx="215.9" cy="184" r=".5"/>
<circle cx="215.9" cy="84.6" r=".5"/>
<circle cx="218.4" cy="184" r=".5"/>
<circle cx="218.4" cy="84.6" r=".5"/>
<circle cx="221" cy="184" r=".5"/>
<circle cx="221" cy="84.6" r=".5"/>
<circle cx="223.5" cy="184" r=".5"/>
<circle cx="226" cy="184" r=".5"/>
<circle cx="228.6" cy="184" r=".5"/>
<circle cx="233.7" cy="84.6" r=".5"/>
<circle cx="236.2" cy="84.6" r=".5"/>
<circle cx="238.8" cy="84.6" r=".5"/>
<circle cx="241.3" cy="84.6" r=".5"/>
<circle cx="243.9" cy="84.6" r=".5"/>
</g>
<g font-size="4.1" fill="#4c4c4c">
<text x="9.8" y="17.5">POWER</text>
<text x="154.8" y="17.5">ETHERNET</text>
<text x="9.8" y="121.9">UART-TTL</text>
</g>
<g font-size="3.2" fill="#0e0e0e">
<text x="98.6" y="22.8">J1</text>
<text x="161.2" y="115.7">S2</text>
<text x="122.8" y="140.7">S1</text>
</g>
<g font-size="2.3">
<text x="38.2" y="11.5">1</text>
<text x="111.4" y="11.5">2</text>
<text x="184.5" y="11.5">3</text>
<text x="257.6" y="11.5">4</text>
<text x="225.5" y="23">6</text>
<text x="37.2" y="25.5">3</text>
<text x="42.1" y="26.8">VIN</text>
<text x="52.8" y="26.8">VOUT</text>
<text x="62.7" y="25.5">2</text>
<text x="225.5" y="25.5">5</text>
<text x="225.5" y="28.1">3</text>
<text x="4" y="34.4">A</text>
<text x="51.3" y="34.5" transform="rotate(-90 51.3 34.5)">GND</text>
<text x="225.5" y="33.2">2</text>
<text x="225.5" y="35.7">4</text>
<text x="291.4" y="34.4">A</text>
<text x="50" y="39.4" transform="rotate(-90 50 39.4)">1</text>
<text x="225.5" y="38.2">1</text>
<text x="103.4" y="44.4" transform="rotate(-90 103.4 44.4)">1</text>
<text x="225.5" y="43.3">7</text>
<text x="104.7" y="52.3" transform="rotate(-90 104.7 52.3)">K</text>
<text x="104.7" y="49.9" transform="rotate(-90 104.7 49.9)">A</text>
<text x="225.5" y="48.4">8</text>
<text x="225.5" y="53.5">9</text>
<text x="27" y="56.1">3</text>
<text x="32" y="57.4">VIN</text>
<text x="42.6" y="57.4">VOUT</text>
<text x="52.6" y="56.1">2</text>
<text x="103.4" y="57.3" transform="rotate(-90 103.4 57.3)">2</text>
<text x="224.3" y="56.1">10</text>
<text x="41.1" y="65" transform="rotate(-90 41.1 65)">GND</text>
<text x="224.3" y="61.2">12</text>
<text x="224.3" y="63.7">11</text>
<text x="39.8" y="70" transform="rotate(-90 39.8 70)">1</text>
<text x="4" y="82.8">B</text>
<text x="291.5" y="82.8">B</text>
<text x="200.1" y="90.2" transform="rotate(-90 200.1 90.2)">21</text>
<text x="202.6" y="90.2" transform="rotate(-90 202.6 90.2)">29</text>
<text x="205.2" y="90.2" transform="rotate(-90 205.2 90.2)">42</text>
<text x="207.7" y="90.2" transform="rotate(-90 207.7 90.2)">45</text>
<text x="210.3" y="90.2" transform="rotate(-90 210.3 90.2)">63</text>
<text x="215.3" y="90.2" transform="rotate(-90 215.3 90.2)">2</text>
<text x="217.9" y="90.2" transform="rotate(-90 217.9 90.2)">12</text>
<text x="220.4" y="90.2" transform="rotate(-90 220.4 90.2)">17</text>
<text x="223" y="90.2" transform="rotate(-90 223 90.2)">40</text>
<text x="228.1" y="90.2" transform="rotate(-90 228.1 90.2)">6</text>
<text x="233.1" y="90.2" transform="rotate(-90 233.1 90.2)">19</text>
<text x="235.7" y="90.2" transform="rotate(-90 235.7 90.2)">28</text>
<text x="238.2" y="90.2" transform="rotate(-90 238.2 90.2)">43</text>
<text x="240.8" y="90.2" transform="rotate(-90 240.8 90.2)">54</text>
<text x="243.3" y="90.2" transform="rotate(-90 243.3 90.2)">64</text>
<text x="186.2" y="101.9">22</text>
<text x="201.3" y="101.1" transform="rotate(-90 201.3 101.1)">VCC33</text>
<text x="203.9" y="101.1" transform="rotate(-90 203.9 101.1)">VCC33</text>
<text x="206.4" y="101.1" transform="rotate(-90 206.4 101.1)">VCC33</text>
<text x="209" y="101.1" transform="rotate(-90 209 101.1)">VCC33</text>
<text x="211.5" y="101.1" transform="rotate(-90 211.5 101.1)">VCC33</text>
<text x="234.4" y="101.1" transform="rotate(-90 234.4 101.1)">VCC18</text>
<text x="237" y="101.1" transform="rotate(-90 237 101.1)">VCC18</text>
<text x="239.5" y="101.1" transform="rotate(-90 239.5 101.1)">VCC18</text>
<text x="242.1" y="101.1" transform="rotate(-90 242.1 101.1)">VCC18</text>
<text x="244.6" y="101.1" transform="rotate(-90 244.6 101.1)">VCC18</text>
<text x="256.1" y="101.9">46</text>
<text x="186.2" y="107">24</text>
<text x="186.2" y="104.5">23</text>
<text x="192.2" y="103.2">NC</text>
<text x="192.2" y="105.8">NC</text>
<text x="216.6" y="102.5" transform="rotate(-90 216.6 102.5)">VCC33E</text>
<text x="219.1" y="102.8" transform="rotate(-90 219.1 102.8)">VCC33U</text>
<text x="221.7" y="102.8" transform="rotate(-90 221.7 102.8)">VCC33U</text>
<text x="224.2" y="102.8" transform="rotate(-90 224.2 102.8)">VCC33A</text>
<text x="229.3" y="102.5" transform="rotate(-90 229.3 102.5)">VCC18E</text>
<text x="249.2" y="103.2">NC</text>
<text x="249.2" y="105.8">NC</text>
<text x="256.1" y="107">50</text>
<text x="256.1" y="104.5">49</text>
<text x="186.2" y="109.6">25</text>
<text x="192.2" y="108.3">NC</text>
<text x="192.2" y="110.8">NC</text>
<text x="192.2" y="113.4">CMD_DATA</text>
<text x="248.4" y="113.4">DIR</text>
<text x="249.2" y="108.3">NC</text>
<text x="249.2" y="110.8">NC</text>
<text x="256.1" y="109.6">47</text>
<text x="256.1" y="112.1">51</text>
<text x="186.2" y="114.7">27</text>
<text x="186.2" y="117.2">30</text>
<text x="186.2" y="119.8">31</text>
<text x="192.2" y="116">MODVer</text>
<text x="192.2" y="118.5">PULSEIN</text>
<text x="245.6" y="116">ELINK</text>
<text x="249.2" y="118.5">NC</text>
<text x="256.1" y="114.7">52</text>
<text x="256.1" y="117.2">53</text>
<text x="186.2" y="122.3">55</text>
<text x="186.2" y="124.9">56</text>
<text x="192.2" y="121.1">RESV</text>
<text x="192.2" y="123.6">NC</text>
<text x="4" y="131.2">C</text>
<text x="67.6" y="128.7">1</text>
<text x="67.6" y="131.2">3</text>
<text x="75.6" y="128.7">2</text>
<text x="75.6" y="131.2">4</text>
<text x="186.2" y="127.4">57</text>
<text x="186.2" y="130">58</text>
<text x="192.2" y="126.2">NC</text>
<text x="192.2" y="128.7">RXD</text>
<text x="192.2" y="131.2">TXD</text>
<text x="247.6" y="131.2">RXN</text>
<text x="247.9" y="128.7">RXP</text>
<text x="256.1" y="127.4">4</text>
<text x="256.1" y="130">5</text>
<text x="291.5" y="131.2">C</text>
<text x="67.6" y="133.8">5</text>
<text x="67.6" y="136.3">7</text>
<text x="75.6" y="133.8">6</text>
<text x="75.6" y="136.3">8</text>
<text x="186.2" y="132.5">59</text>
<text x="186.2" y="137.6">61</text>
<text x="186.2" y="135.1">60</text>
<text x="192.2" y="133.8">RESET</text>
<text x="192.2" y="136.3">PULSEOUT</text>
<text x="247.7" y="136.3">TXN</text>
<text x="248.1" y="133.8">TXP</text>
<text x="256.1" y="132.5">7</text>
<text x="256.1" y="135.1">8</text>
<text x="67.6" y="138.9">9</text>
<text x="67.6" y="141.4">11</text>
<text x="67.6" y="144">13</text>
<text x="74.5" y="138.9">10</text>
<text x="74.5" y="141.4">12</text>
<text x="74.5" y="144">14</text>
<text x="186.2" y="140.2">62</text>
<text x="186.2" y="142.7">32</text>
<text x="192.2" y="138.9">NC</text>
<text x="192.2" y="141.4">NC</text>
<text x="192.2" y="144">NC</text>
<text x="249.2" y="144">NC</text>
<text x="256.1" y="142.7">16</text>
<text x="186.2" y="145.2">33</text>
<text x="186.2" y="147.8">34</text>
<text x="192.2" y="146.5">NC</text>
<text x="192.2" y="149.1">NC</text>
<text x="249.2" y="146.5">NC</text>
<text x="256.1" y="145.2">15</text>
<text x="186.2" y="150.3">35</text>
<text x="192.2" y="151.6">NC</text>
<text x="249.2" y="154.2">NC</text>
<text x="256.1" y="152.9">39</text>
<text x="256.1" y="155.4">38</text>
<text x="186.2" y="158">36</text>
<text x="192.2" y="159.3">RST#</text>
<text x="249.2" y="156.7">NC</text>
<text x="186.2" y="163.1">10</text>
<text x="186.2" y="165.6">11</text>
<text x="192.2" y="164.4">XI</text>
<text x="192.2" y="166.9">XO</text>
<text x="245.2" y="166.9">RSETU</text>
<text x="245.5" y="164.4">RSETE</text>
<text x="256.1" y="163.1">1</text>
<text x="256.1" y="165.6">14</text>
<text x="4" y="179.6">D</text>
<text x="210.3" y="179.5" transform="rotate(-90 210.3 179.5)">3</text>
<text x="211.5" y="174.6" transform="rotate(-90 211.5 174.6)">GND</text>
<text x="212.8" y="179.5" transform="rotate(-90 212.8 179.5)">9</text>
<text x="214.1" y="174.6" transform="rotate(-90 214.1 174.6)">GND</text>
<text x="216.6" y="174.6" transform="rotate(-90 216.6 174.6)">GND</text>
<text x="219.1" y="174.6" transform="rotate(-90 219.1 174.6)">GND</text>
<text x="221.7" y="174.6" transform="rotate(-90 221.7 174.6)">GND</text>
<text x="224.2" y="174.6" transform="rotate(-90 224.2 174.6)">GND</text>
<text x="226.8" y="174.6" transform="rotate(-90 226.8 174.6)">GND</text>
<text x="229.3" y="174.6" transform="rotate(-90 229.3 174.6)">GND</text>
<text x="231.9" y="174.6" transform="rotate(-90 231.9 174.6)">GND</text>
<text x="291.4" y="179.6">D</text>
<text x="215.3" y="180.7" transform="rotate(-90 215.3 180.7)">13</text>
<text x="217.9" y="180.7" transform="rotate(-90 217.9 180.7)">18</text>
<text x="220.4" y="180.7" transform="rotate(-90 220.4 180.7)">20</text>
<text x="223" y="180.7" transform="rotate(-90 223 180.7)">37</text>
<text x="225.5" y="180.7" transform="rotate(-90 225.5 180.7)">41</text>
<text x="228.1" y="180.7" transform="rotate(-90 228.1 180.7)">44</text>
<text x="230.6" y="180.7" transform="rotate(-90 230.6 180.7)">48</text>
<text x="38.2" y="200">1</text>
<text x="111.4" y="200">2</text>
<text x="184.5" y="200">3</text>
<text x="257.6" y="200">4</text>
</g>
<g font-size="2.3" fill="#0e0e0e">
<text x="228.6" y="17.9">P1HR911105A</text>
<text x="45.4" y="23">U3</text>
<text x="164.8" y="24">49.9</text>
<text x="169.2" y="24">1%</text>
<text x="159.7" y="24.5">R5</text>
<text x="159.7" y="29.6">R6</text>
<text x="164.8" y="29.1">49.9</text>
<text x="169.2" y="29.1">1%</text>
<text x="25.1" y="35.5">C23</text>
<text x="65.6" y="33.4">C26 C24</text>
<text x="159.7" y="34.7">R7</text>
<text x="164.8" y="34.2">49.9</text>
<text x="169.2" y="34.2">1%</text>
<text x="25.1" y="38">0.1uF</text>
<text x="50.5" y="38.2">LM1117_3V3</text>
<text x="62.7" y="40.6">10uF</text>
<text x="73.4" y="40.8">0.1uF</text>
<text x="159.7" y="39.8">R8</text>
<text x="164.8" y="39.3">49.9</text>
<text x="169.2" y="39.3">1%</text>
<text x="93.3" y="47.9">LED1</text>
<text x="35.3" y="53.5">U2</text>
<text x="90.7" y="50.2">POWER</text>
<text x="164.8" y="48.4">C6</text>
<text x="169.8" y="48.4">0.1uF</text>
<text x="197.8" y="52.5">R2</text>
<text x="202.9" y="52">470</text>
<text x="202.9" y="59.6">470</text>
<text x="22.5" y="63.5">C25</text>
<text x="60.7" y="63.5">C1</text>
<text x="65.8" y="63.5">C2</text>
<text x="164.8" y="61.2">C7</text>
<text x="169.8" y="61.2">1uF</text>
<text x="197.8" y="60.2">R3</text>
<text x="22.5" y="68.6">0.1uF</text>
<text x="42.9" y="71.4">CE6219</text>
<text x="58.2" y="68.6">10uF</text>
<text x="65.8" y="68.6">0.1uF</text>
<text x="105" y="68.3">R1</text>
<text x="105" y="70.6">470</text>
<text x="14.9" y="94">C8</text>
<text x="22.5" y="94">C9</text>
<text x="30.2" y="94">C10</text>
<text x="37.8" y="94">C11</text>
<text x="45.4" y="94">C22</text>
<text x="53.1" y="94">C12</text>
<text x="60.7" y="94">C13</text>
<text x="68.3" y="94">C14</text>
<text x="76" y="94">C15</text>
<text x="83.6" y="94">C16</text>
<text x="91.2" y="94">C17</text>
<text x="98.9" y="94">C18</text>
<text x="106.5" y="94">C19</text>
<text x="114.1" y="94">C20</text>
<text x="121.8" y="94">C21</text>
<text x="262.2" y="91.8">U1</text>
<text x="262.2" y="94.3">CH9126</text>
<text x="14.9" y="101.7">0.1uF</text>
<text x="22.5" y="101.7">0.1uF</text>
<text x="30.2" y="99.1">0.1uF</text>
<text x="37.8" y="99.1">0.1uF</text>
<text x="45.4" y="99.1">0.1uF</text>
<text x="53.1" y="99.1">0.1uF</text>
<text x="60.7" y="99.1">0.1uF</text>
<text x="68.3" y="99.1">0.1uF</text>
<text x="76" y="99.1">0.1uF</text>
<text x="83.6" y="99.1">0.1uF</text>
<text x="91.2" y="99.1">0.1uF</text>
<text x="98.9" y="99.1">0.1uF</text>
<text x="106.5" y="99.1">0.1uF</text>
<text x="114.1" y="99.1">0.1uF</text>
<text x="121.8" y="99.1">0.1uF</text>
<text x="65.8" y="124.9">P2</text>
<text x="65.8" y="147.8">HEADER 7X2</text>
<text x="167.3" y="155.4">C3</text>
<text x="37.6" y="162.1">R9</text>
<text x="37.6" y="166.6">510</text>
<text x="93.5" y="162.1">R10</text>
<text x="93.5" y="166.6">510</text>
<text x="167.3" y="162.8">1uF</text>
<text x="264" y="162.1">R4</text>
<text x="264" y="166.6">18K</text>
<text x="55.4" y="170.5">LED2</text>
<text x="55.4" y="173">LED</text>
<text x="111.3" y="170.5">LED3</text>
<text x="111.3" y="173">LED</text>
</g>
<g font-size="2.3" fill="#262626">
<text x="20.6" y="20.4">VIN</text>
<text x="71.5" y="23">3V3</text>
<text x="119.2" y="20.4">J1</text>
<text x="122.9" y="20.4">ON:</text>
<text x="128.4" y="20.4">VIN =3.3V</text>
<text x="213.3" y="23">RXN</text>
<text x="84.2" y="26.8">VIN</text>
<text x="109.6" y="26.8">3V3</text>
<text x="121.8" y="25.5">OFF: VIN = 5V</text>
<text x="170.1" y="25.5">RXN</text>
<text x="213.3" y="28.1">RXP</text>
<text x="102" y="35.7">VIN</text>
<text x="147.9" y="34.4">3V3</text>
<text x="170.1" y="30.6">RXP</text>
<text x="170.1" y="35.7">TXN</text>
<text x="191.2" y="31.9">3V3</text>
<text x="213.3" y="33.2">TXN</text>
<text x="170.1" y="40.8">TXP</text>
<text x="213.3" y="38.2">TXP</text>
<text x="20.6" y="53.5">3V3</text>
<text x="63.9" y="53.5">1V8</text>
<text x="178.2" y="52.3">3V3</text>
<text x="191.1" y="58.6">3V3</text>
<text x="210.8" y="56.1">ELINK</text>
<text x="210.8" y="63.7">ELINK</text>
<text x="191.1" y="66.2">3V3</text>
<text x="13" y="81.6">3V3</text>
<text x="198.7" y="81.6">3V3</text>
<text x="242" y="81.6">1V8</text>
<text x="81.7" y="84.1">1V8</text>
<text x="172.6" y="112.1">CMD_DATA 26</text>
<text x="264.2" y="112.1">DIR1</text>
<text x="172.6" y="114.7">MODVER</text>
<text x="172.6" y="117.2">PULSEIN</text>
<text x="172.6" y="119.8">RESV</text>
<text x="264.2" y="114.7">ELINK</text>
<text x="50.5" y="127.4">PULSEOUT</text>
<text x="50.5" y="130">CMD_DATA</text>
<text x="83.6" y="127.4">UART_RXD1</text>
<text x="83.6" y="130">UART_TXD1</text>
<text x="121.2" y="130.5" transform="rotate(-90 121.2 130.5)">RESET</text>
<text x="170.1" y="127.4">UART_RXD1</text>
<text x="170.1" y="130">UART_TXD1</text>
<text x="50.5" y="132.5">MODVER</text>
<text x="50.5" y="135.1">PULSEIN</text>
<text x="83.6" y="132.5">DIR1</text>
<text x="83.6" y="135.1">RESET</text>
<text x="172.6" y="132.5">RESET</text>
<text x="172.6" y="135.1">PULSEOUT</text>
<text x="41" y="144">VIN</text>
<text x="175.2" y="158">RSTI</text>
<text x="22.5" y="163.1">PULSEOUT</text>
<text x="76" y="163.1">PULSEIN</text>
</g>
<g font-size="2.1">
<text x="228.6" y="23">RD-</text>
<text x="260.4" y="21.7">J8</text>
<text x="260.4" y="24.3">J7</text>
<text x="260.4" y="26.8">J6 RX-</text>
<text x="260.4" y="29.4">J5</text>
<text x="228.6" y="30.6">RD+</text>
<text x="228.6" y="33.2">TD-</text>
<text x="260.4" y="31.9">J4</text>
<text x="260.4" y="34.5">J3 RX+</text>
<text x="228.6" y="40.8">TD+</text>
<text x="260.4" y="37">J2 TX-</text>
<text x="260.4" y="39.6">J1 TX+</text>
<text x="228.6" y="44.7">NC</text>
<text x="236.3" y="44.7">1000pF</text>
<text x="237.5" y="47.2">2KV</text>
<text x="258.4" y="45.9">4X75 ohms</text>
<text x="228.6" y="48.5">GND</text>
</g>
<g font-size="2.1" fill="#262626">
<text x="264.2" y="130">RXN</text>
<text x="264.2" y="127.4">RXP</text>
<text x="264.2" y="135.1">TXN</text>
<text x="264.2" y="132.5">TXP</text>
</g>
<g font-size="2.1" fill="#0e0e0e">
<text x="151" y="173.3">C4</text>
<text x="173.9" y="173.3">C5</text>
<text x="152.3" y="177.1">20p</text>
<text x="161.2" y="178.4">30MHz</text>
<text x="165" y="174.6">X1</text>
<text x="172.6" y="177.1">20p</text>
</g>
</svg>
